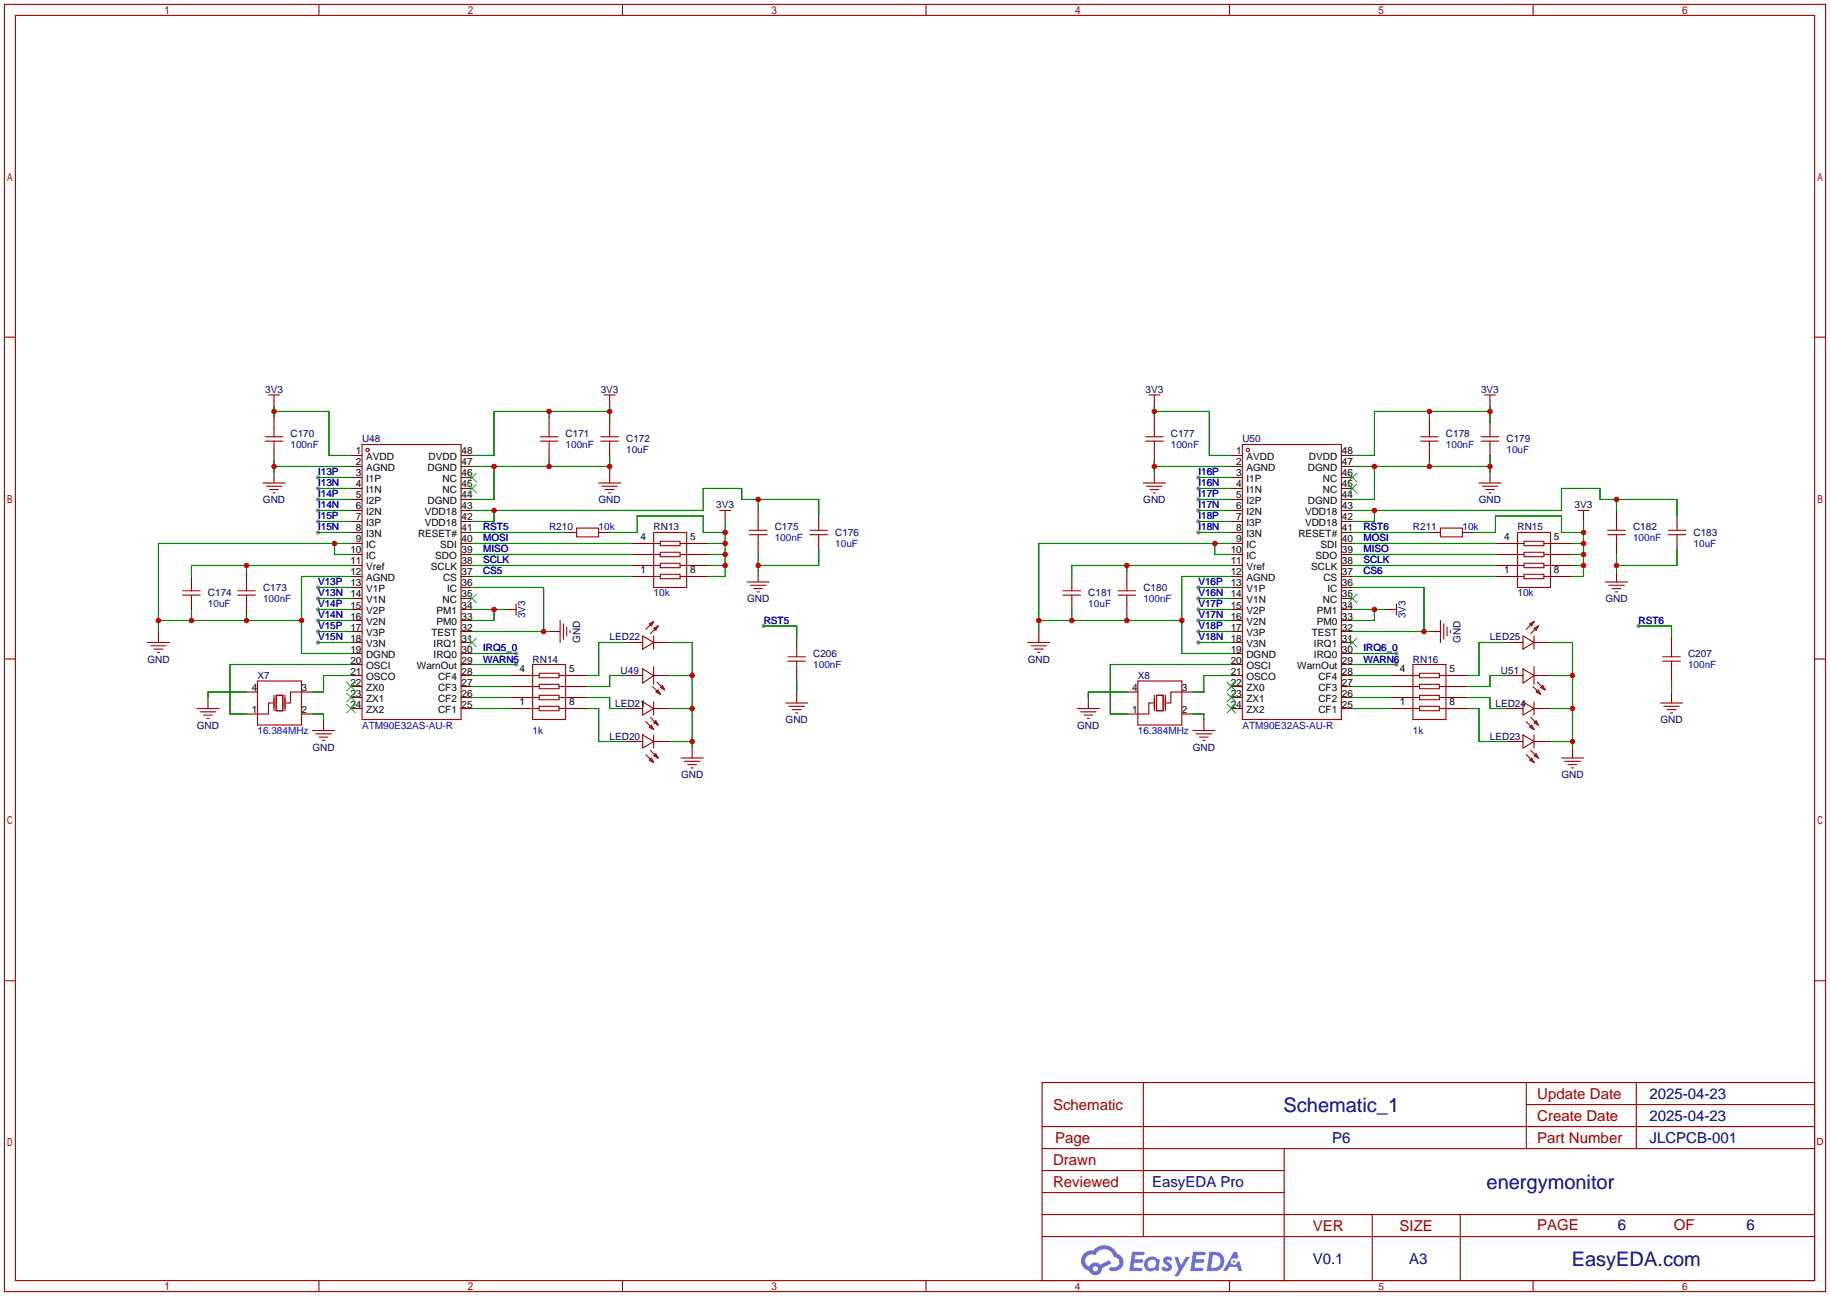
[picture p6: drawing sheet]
<svg xmlns="http://www.w3.org/2000/svg" width="422mm" height="299mm" viewBox="0 0 422 299" stroke-linecap="round" stroke-linejoin="round" font-family="sans-serif">
<g fill="#999">
<circle cx="73.4" cy="110.2" r=".51"/>
<circle cx="73.4" cy="112.8" r=".51"/>
<circle cx="73.4" cy="115.3" r=".51"/>
<circle cx="73.4" cy="117.9" r=".51"/>
<circle cx="73.4" cy="120.4" r=".51"/>
<circle cx="73.4" cy="122.9" r=".51"/>
<circle cx="73.4" cy="135.6" r=".51"/>
<circle cx="73.4" cy="138.2" r=".51"/>
<circle cx="73.4" cy="140.7" r=".51"/>
<circle cx="73.4" cy="143.3" r=".51"/>
<circle cx="73.4" cy="145.8" r=".51"/>
<circle cx="73.4" cy="148.3" r=".51"/>
<circle cx="119.1" cy="153.4" r=".51"/>
<circle cx="119.1" cy="150.9" r=".51"/>
<circle cx="276.6" cy="110.2" r=".51"/>
<circle cx="276.6" cy="112.8" r=".51"/>
<circle cx="276.6" cy="115.3" r=".51"/>
<circle cx="276.6" cy="117.9" r=".51"/>
<circle cx="276.6" cy="120.4" r=".51"/>
<circle cx="276.6" cy="122.9" r=".51"/>
<circle cx="276.6" cy="135.6" r=".51"/>
<circle cx="276.6" cy="138.2" r=".51"/>
<circle cx="276.6" cy="140.7" r=".51"/>
<circle cx="276.6" cy="143.3" r=".51"/>
<circle cx="276.6" cy="145.8" r=".51"/>
<circle cx="276.6" cy="148.3" r=".51"/>
<circle cx="322.3" cy="153.4" r=".51"/>
<circle cx="322.3" cy="150.9" r=".51"/>
<circle cx="176.3" cy="144.5" r=".51"/>
<circle cx="378.2" cy="144.5" r=".51"/>
</g>
<g fill="none" stroke="#a10000" stroke-width=".25">
<path d="M1 1h420.4v297.2h-420.4zM3.6 3.6h415.2v292.1h-415.2zM73.6 1v2.6M143.7 1v2.6M213.7 1v2.6M283.8 1v2.6M353.9 1v2.6M1 77.9h2.6M418.8 77.9h2.6M1 152.1h2.6M418.8 152.1h2.6M1 226.4h2.6"/>
<path d="M418.8 226.4h2.6M240.5 249.9h178.3v45.8h-178.3zM263.9 249.9v35.6M352.3 249.9v15.3M352.3 255h66.5M377.7 249.9v15.3M240.5 270.3h55.9M240.5 265.2h178.3M240.5 275.3h55.9M240.5 260.1h178.3M296.4 265.2v30.5M73.6 295.7v2.5"/>
<path d="M143.7 295.7v2.5M213.7 295.7v2.5M240.5 285.5h178.3M240.5 280.4h178.3M283.8 295.7v2.5M316.7 280.4v15.3M337.1 280.4v15.3M353.9 295.7v2.5"/>
</g>
<g fill="#5487ff">
<path d="M268.8 290.3a1.3 1.3 0 0 1 1.8 .3l-.4 .6a.54 .54 0 0 0-.9-.2l.1 .2a1.28 1.28 0 0 1 .8 2 1.53 1.53 0 0 1-2.2-.3l.6-.6 .7 .5a.31 .31 0 0 0 .4-.3 .31 .31 0 0 0-.3-.3 1.12 1.12 0 0 1-.6-1.9z"/>
<path d="M271.1 290.2h.8l.7 1.9 1.1-1.9h1l-2.8 4.5h-.8l.9-1.7z"/>
<path d="M261.3 289h2.2a.46 .46 0 0 1 .6 .1 .46 .46 0 0 1 .1 .5l-.4 .2h-1.7l-.2 .9h1.7a.4 .4 0 0 1 .3 .4 .4 .4 0 0 1-.4 .4h-1.7l-.2 1.2h1.4a.46 .46 0 0 1 .5 .1 .46 .46 0 0 1 .1 .5l-.3 .2h-2.7z"/>
<path d="M275.4 289h2.2a.47 .47 0 0 1 .6 .1 .47 .47 0 0 1 .1 .5l-.4 .2h-1.7l-.2 .9h1.7a.4 .4 0 0 1 .3 .4 .4 .4 0 0 1-.4 .4h-1.7l-.2 1.2h1.4a.46 .46 0 0 1 .5 .1 .46 .46 0 0 1 .1 .5l-.3 .2h-2.6z"/>
<path d="M284.8 289h.7l.4 1.3-.7 .4a.75 .75 0 0 0-1.1 .3 .75 .75 0 0 0 .5 1 .75 .75 0 0 0 .9-.6l.6-.3 .6 2.4h-.9l-.2-1h-1.9l-.5 1h-.9z"/>
<path d="M279.2 289l-.7 4.5h1.5a2.27 2.27 0 0 0 2.6-2.3 2.27 2.27 0 0 0-2.7-2.2zM280 289.8a1.5 1.5 0 0 1 1.7 1.5 1.5 1.5 0 0 1-1.9 1.4h-.3z"/>
<path d="M264.6 290.6a1.6 1.6 0 0 0-.3 2.3 1.6 1.6 0 0 0 2.3 .2l.8 .4 .3-2.5-.2-.3h-.4a1.58 1.58 0 0 0-2.5-.1zM265.2 291.1a.99 .99 0 0 1 1.6 .6 .99 .99 0 0 1-1.3 1.1 .98 .98 0 0 1-.3-1.7z"/>
<path d="M250.2 289.4a2.37 2.37 0 0 0 1.2 4 1.54 1.54 0 0 0 1.7 1 1.54 1.54 0 0 0 1.3-1.6l2.1-1.1-.4-.8-2.1 1.1a1.57 1.57 0 0 0-2.6 .4 1.5 1.5 0 0 1-.7-2.1 1.5 1.5 0 0 1 2.1-.5 2.23 2.23 0 0 1 2.3-1.4 2.23 2.23 0 0 1 2 1.8 1.16 1.16 0 0 1 1.3 1.1 1.16 1.16 0 0 1-1.1 1.3h-.7a.47 .47 0 0 0-.6 .3 .47 .47 0 0 0 .4 .6 2.14 2.14 0 0 0 2.8-1.4 2.14 2.14 0 0 0-1.4-2.7 3.2 3.2 0 0 0-5.4-.7l-1.2 .1zM252.3 292.9a.58 .58 0 0 1 1.1 0 .58 .58 0 0 1-1.1 0z"/>
<circle cx="284.8" cy="291.3" r=".28"/>
</g>
<g fill="none" stroke="#870000" stroke-width=".25">
<path d="M63.2 92.5v1.2M63.2 96.3v2.5M126.7 96.3v2.5M140.7 92.5v1.2M140.7 97.5v2.6M266.4 92.5v1.2M266.4 96.3v2.5M329.9 96.3v2.5M343.9 92.5v1.2M343.9 97.5v2.6M63.2 103.9v2.5M63.2 109v2.5"/>
<path d="M81 105.2h2.6M81 107.7h2.6M81 110.2h2.6M81 112.8h2.6M81 115.3h2.6M81 117.9h2.6M106.4 105.2h2.6M106.4 107.7h2.6M106.4 110.2h2.6M106.4 112.8h2.6M106.4 115.3h2.6M106.4 117.9h2.6"/>
<path d="M126.7 103.9v2.5M140.7 102.6v2.6M140.7 109v2.5M167.4 119.1v1.3M175 117.9v2.5M189 119.1v2.6M266.4 103.9v2.5M266.4 109v2.5M284.2 105.2h2.6M284.2 107.7h2.6M284.2 110.2h2.6M284.2 112.8h2.6"/>
<path d="M284.2 115.3h2.6M284.2 117.9h2.6M309.6 105.2h2.6M309.6 107.7h2.6M309.6 110.2h2.6M309.6 112.8h2.6M309.6 115.3h2.6M309.6 117.9h2.6M329.9 103.9v2.5M343.9 102.6v2.6M343.9 109v2.5M365.5 119.1v1.3"/>
<path d="M373.1 117.9v2.5M387.1 119.1v2.6M44.2 133.1v2.5M44.2 138.2v2.5M56.9 131.8v2.6M56.9 139.4v2.6M81 133.1h2.6M81 130.6h2.6M81 128h2.6M81 125.5h2.6M81 120.4h2.6M81 122.9h2.6"/>
<path d="M81 135.6h2.6M81 138.2h2.6M106.4 133.1h2.6M106.4 130.6h2.6M106.4 128h2.6M106.4 125.5h2.6M106.4 120.4h2.6M106.4 122.9h2.6M106.4 135.6h2.6M106.4 138.2h2.6M130.6 122.9h2.5M138.2 122.9h2.5"/>
<path d="M145.8 133.1h5.1M145.8 130.6h5.1M145.8 128h5.1M145.8 125.5h5.1M158.5 133.1h5.1M158.5 130.6h5.1M158.5 128h5.1M158.5 125.5h5.1M175 125.5v2.5M175 131.8v2.6M189 124.2v2.5M247.4 133.1v2.5"/>
<path d="M247.4 138.2v2.5M260.1 131.8v2.6M260.1 139.4v2.6M284.2 133.1h2.6M284.2 130.6h2.6M284.2 128h2.6M284.2 125.5h2.6M284.2 120.4h2.6M284.2 122.9h2.6M284.2 135.6h2.6M284.2 138.2h2.6M309.6 133.1h2.6"/>
<path d="M309.6 130.6h2.6M309.6 128h2.6M309.6 125.5h2.6M309.6 120.4h2.6M309.6 122.9h2.6M309.6 135.6h2.6M309.6 138.2h2.6M329.9 122.9h2.6M337.6 122.9h2.5M345.2 133.1h5.1M345.2 130.6h5.1M345.2 128h5.1"/>
<path d="M345.2 125.5h5.1M357.9 133.1h5.1M357.9 130.6h5.1M357.9 128h5.1M357.9 125.5h5.1M373.1 125.5v2.5M373.1 131.8v2.6M387.1 124.2v2.5M36.6 145.8v2.5M56.9 159.8h2.5M69.6 159.8h2.5M81 140.7h2.6"/>
<path d="M81 143.3h2.6M81 145.8h2.6M81 148.3h2.6M81 150.9h2.6M81 153.4h2.6M81 156h2.6M81 158.5h2.6M106.4 140.7h2.6M106.4 143.3h2.6M106.4 145.8h2.6M106.4 148.3h2.6M106.4 150.9h2.6"/>
<path d="M106.4 153.4h2.6M106.4 156h2.6M106.4 158.5h2.6M116.6 140.7h1.3M117.9 156h5M117.9 158.5h5M126.7 145.8h2.6M130.6 156h5M130.6 158.5h5M144.5 148.3h3.8M144.5 156h3.8M150.9 148.3h3.8"/>
<path d="M150.9 156h3.8M183.9 147.1v2.5M183.9 154.7v2.5M183.9 159.8v2.5M239.8 145.8v2.5M260.1 159.8h2.5M272.8 159.8h2.5M284.2 140.7h2.6M284.2 143.3h2.6M284.2 145.8h2.6M284.2 148.3h2.6M284.2 150.9h2.6"/>
<path d="M284.2 153.4h2.6M284.2 156h2.6M284.2 158.5h2.6M309.6 140.7h2.6M309.6 143.3h2.6M309.6 145.8h2.6M309.6 148.3h2.6M309.6 150.9h2.6M309.6 153.4h2.6M309.6 156h2.6M309.6 158.5h2.6M319.8 140.7h1.3"/>
<path d="M321.1 156h5M321.1 158.5h5M329.9 145.8h2.6M333.8 156h5M333.8 158.5h5M347.7 148.3h3.8M347.7 156h3.8M354.1 148.3h3.8M354.1 156h3.8M385.8 147.1v2.5M385.8 154.7v2.5M385.8 159.8v2.5"/>
<path d="M48 161v2.6M56.9 164.8h2.5M69.6 164.8h2.5M74.7 166.1v2.6M81 161h2.6M81 163.6h2.6M106.4 161h2.6M106.4 163.6h2.6M117.9 161h5M117.9 163.6h5M130.6 161h5M130.6 163.6h5"/>
<path d="M144.5 163.6h3.8M144.5 171.2h3.8M150.9 163.6h3.8M150.9 171.2h3.8M159.8 172.5v2.5M251.2 161v2.6M260.1 164.8h2.5M272.8 164.8h2.5M277.9 166.1v2.6M284.2 161h2.6M284.2 163.6h2.6M309.6 161h2.6"/>
<path d="M309.6 163.6h2.6M321.1 161h5M321.1 163.6h5M333.8 161h5M333.8 163.6h5M347.7 163.6h3.8M347.7 171.2h3.8M354.1 163.6h3.8M354.1 171.2h3.8M363 172.5v2.5"/>
</g>
<g fill="none" stroke="#a10000" stroke-width=".25">
<path d="M62 91.2h2.5M63.2 91.2v1.3M63.2 98.8v2M126.7 98.8v2M139.4 91.2h2.6M140.7 91.2v1.3M265.2 91.2h2.5M266.4 91.2v1.3M266.4 98.8v2M329.9 98.8v2M342.6 91.2h2.6M343.9 91.2v1.3"/>
<path d="M60.7 111.5h5.1M61.2 101.9h4.1M61.2 100.8h4.1M61.5 112.3h3.5M62.2 113h2.1M63 113.8h.5M63.2 101.9v2M83.6 102.6h22.8v63.5h-22.8zM124.7 101.9h4.1M124.7 100.8h4.1M126.7 101.9v2M138.2 111.5h5.1"/>
<path d="M138.7 101.9h4M138.7 100.8h4M138.9 112.3h3.6M139.7 113h2M140.5 113.8h.5M140.7 100.1v.7M140.7 101.9v.7M166.1 117.9h2.6M167.4 117.9v1.2M263.9 111.5h5.1M264.4 101.9h4.1M264.4 100.8h4.1"/>
<path d="M264.7 112.3h3.5M265.4 113h2.1M266.2 113.8h.5M266.4 101.9v2M286.8 102.6h22.8v63.5h-22.8zM327.9 101.9h4.1M327.9 100.8h4.1M329.9 101.9v2M341.4 111.5h5.1M341.9 101.9h4M341.9 100.8h4M342.1 112.3h3.6"/>
<path d="M342.9 113h2M343.7 113.8h.5M343.9 100.1v.7M343.9 101.9v.7M364.2 117.9h2.6M365.5 117.9v1.2M42.2 137.4h4M42.2 136.4h4M44.2 135.6v.8M44.2 137.4v.8M54.9 137.4h4M54.9 136.4h4"/>
<path d="M56.9 134.4v2M56.9 137.4v2M119.1 139.4v2.6M133.1 121.9h5.1v2.1h-5.1zM150.9 125.5h1.5M150.9 122.9h7.6v12.7h-7.6zM150.9 133.1h1.5M150.9 128h1.5M150.9 130.6h1.5M152.4 132.6h4.6v1h-4.6zM152.4 130h4.6v1.1h-4.6zM152.4 127.5h4.6v1h-4.6z"/>
<path d="M152.4 125h4.6v1h-4.6zM157 125.5h1.5M157 133.1h1.5M157 128h1.5M157 130.6h1.5M172.5 134.4h5M173 123.4h4M173 122.4h4M173.2 135.1h3.6M174 135.9h2M174.8 136.7h.5M175 120.4v2"/>
<path d="M175 123.4v2.1M186.9 123.4h4.1M186.9 122.4h4.1M189 121.7v.7M189 123.4v.8M245.4 137.4h4M245.4 136.4h4M247.4 135.6v.8M247.4 137.4v.8M258.1 137.4h4M258.1 136.4h4M260.1 134.4v2"/>
<path d="M260.1 137.4v2M322.3 139.4v2.6M332.5 121.9h5.1v2.1h-5.1zM350.3 125.5h1.5M350.3 133.1h1.5M350.3 128h1.5M350.3 122.9h7.6v12.7h-7.6zM350.3 130.6h1.5M351.8 132.6h4.6v1h-4.6zM351.8 130h4.6v1.1h-4.6zM351.8 127.5h4.6v1h-4.6zM351.8 125h4.6v1h-4.6z"/>
<path d="M356.4 125.5h1.5M356.4 133.1h1.5M356.4 128h1.5M356.4 130.6h1.5M370.6 134.4h5.1M371.1 123.4h4.1M371.1 122.4h4.1M371.3 135.1h3.6M372.1 135.9h2M372.9 136.7h.5M373.1 120.4v2M373.1 123.4v2.1"/>
<path d="M385.1 123.4h4M385.1 122.4h4M387.1 121.7v.7M387.1 123.4v.8M34 148.3h5.1M34.8 149.1h3.6M35.6 149.9h2M36.3 150.6h.5M59.4 157.2h10.2v10.2h-10.2zM69.6 159.8h-2.5v2.5h-1.1M117.9 140.7h1.2M122.9 156h1.6"/>
<path d="M122.9 153.4h7.7v12.7h-7.7zM122.9 158.5h1.6M124.5 158h4.5v1h-4.5zM124.5 155.4h4.5v1.1h-4.5zM129 156h1.6M129 158.5h1.6M129.3 143.3v5M130 144v3.6M130.8 144.8v2M131.6 145.5v.5M148.3 154.4l2.6 1.6-2.6 1.7zM148.3 146.8l2.6 1.5-2.6 1.6z"/>
<path d="M149.9 144l1-.5-.5 1zM150.6 158.5l1.8 1.8M150.9 145l1-.5-.5 1zM150.9 146.8v3.1M150.9 153.9v4.1M150.9 143.5l-1.8 1.8M151.4 159.8l.5-.5 .5 1zM151.6 157.5l1.8 1.8M151.9 144.5l-1.8 1.8M152.9 158.2l.5 1.1-1-.6zM181.9 152.7h4M181.9 151.6h4"/>
<path d="M183.9 149.6v2M183.9 152.7v2M237.2 148.3h5.1M238 149.1h3.6M238.8 149.9h2M239.5 150.6h.5M262.6 157.2h10.2v10.2h-10.2zM272.8 159.8h-2.5v2.5h-1.1M321.1 140.7h1.2M326.1 156h1.6M326.1 158.5h1.6M326.1 153.4h7.7v12.7h-7.7z"/>
<path d="M327.7 158h4.5v1h-4.5zM327.7 155.4h4.5v1.1h-4.5zM332.2 156h1.6M332.2 158.5h1.6M332.5 143.3v5M333.2 144v3.6M334 144.8v2M334.8 145.5v.5M351.5 154.4l2.6 1.6-2.6 1.7zM351.5 146.8l2.6 1.5-2.6 1.6zM353.1 144l1-.5-.5 1zM353.8 158.5l1.8 1.8"/>
<path d="M354.1 145l1-.5-.5 1zM354.1 146.8v3.1M354.1 153.9v4.1M354.1 143.5l-1.8 1.8M354.6 159.8l.5-.5 .5 1zM354.8 157.5l1.8 1.8M355.1 144.5l-1.8 1.8M355.6 158.7l.5-.5 .5 1.1zM383.8 152.7h4.1M383.8 151.6h4.1M385.8 149.6v2M385.8 152.7v2"/>
<path d="M45.5 163.6h5M46.2 164.3h3.6M47 165.1h2M47.8 165.9h.5M63 162.3h-1v2.5h-2.6M63.2 160.5v3.6M63.8 160.5h1.5v3.6h-1.5zM65.8 160.5v3.6M72.1 168.7h5.1M72.9 169.4h3.6M73.7 170.2h2M74.4 170.9h.5"/>
<path d="M122.9 163.6h1.6M122.9 161h1.6M124.5 163.1h4.5v1h-4.5zM124.5 160.5h4.5v1h-4.5zM129 163.6h1.6M129 161h1.6M148.3 169.7l2.6 1.5-2.6 1.5zM148.3 162.1l2.6 1.5-2.6 1.5zM149.1 174.2l1.8 1.8M149.1 166.6l1.8 1.8M149.9 175.5l.5-.5 .5 1zM149.9 167.9l.5-.5 .5 1z"/>
<path d="M150.1 173.2l1.8 1.8M150.1 165.6l1.8 1.8M150.9 174.5l.5-.5 .5 1zM150.9 166.9l.5-.5 .5 1zM150.9 162.1v3M150.9 169.7v3M157.2 175h5.1M158 175.8h3.5M158.7 176.5h2.1M159.5 177.3h.5M181.4 162.3h5M182.1 163.1h3.6"/>
<path d="M182.9 163.8h2M183.6 164.6h.5M248.7 163.6h5M249.4 164.3h3.6M250.2 165.1h2M251 165.9h.5M266.2 162.3h-1v2.5h-2.6M266.4 160.5v3.6M267 160.5h1.5v3.6h-1.5zM269 160.5v3.6M275.3 168.7h5.1M276.1 169.4h3.6"/>
<path d="M276.9 170.2h2M277.6 170.9h.5M326.1 163.6h1.6M326.1 161h1.6M327.7 163.1h4.5v1h-4.5zM327.7 160.5h4.5v1h-4.5zM332.2 163.6h1.6M332.2 161h1.6M351.5 169.7l2.6 1.5-2.6 1.5zM351.5 162.1l2.6 1.5-2.6 1.5zM352.3 174.2l1.8 1.8M352.3 166.6l1.8 1.8"/>
<path d="M353.1 175.5l.5-.5 .5 1zM353.1 167.9l.5-.5 .5 1zM353.3 173.2l1.8 1.8M353.3 165.6l1.8 1.8M354.1 174.5l.5-.5 .5 1zM354.1 166.9l.5-.5 .5 1zM354.1 162.1v3M354.1 169.7v3M360.4 175h5.1M361.2 175.8h3.5M361.9 176.5h2.1M362.7 177.3h.5"/>
<path d="M383.3 162.3h5.1M384 163.1h3.6M384.8 163.8h2M385.6 164.6h.5"/>
<circle cx="84.8" cy="103.9" r=".38"/>
<circle cx="288" cy="103.9" r=".38"/>
</g>
<g fill="none" stroke="#008700" stroke-width=".25">
<path d="M63.2 93.7v2.6M63.2 95h12.7v10.2h5.1M126.7 95v1.3M140.7 95h-26.7v10.2h-5M140.7 93.7v3.8M266.4 95h12.7v10.2h5.1M266.4 93.7v2.6M329.9 95v1.3M343.9 95h-26.7v10.2h-5M343.9 93.7v3.8M63.2 106.4v2.6M63.2 107.7h17.8"/>
<path d="M73.4 115.3h7.6M73.4 110.2h7.6M73.4 112.8h7.6M73.4 117.9h7.6M109 107.7h31.7M109 117.9h53.3v-5.1h8.9v2.5h17.8v3.8M114 107.7v7.6h-5M114 117.9v2.5h-5M126.7 106.4v1.3M140.7 105.2v3.8M175 115.3v2.6M266.4 107.7h17.8"/>
<path d="M266.4 106.4v2.6M276.6 115.3h7.6M276.6 110.2h7.6M276.6 112.8h7.6M276.6 117.9h7.6M312.2 107.7h31.7M312.2 117.9h48.2v-5.1h8.9v2.5h17.8v3.8M317.2 107.7v7.6h-5M317.2 117.9v2.5h-5M329.9 106.4v1.3M343.9 105.2v3.8M373.1 115.3v2.6"/>
<path d="M56.9 130.6v1.2M73.4 120.4h7.6M73.4 122.9h7.6M73.4 135.6h7.6M73.4 138.2h7.6M77.2 125.5v2.5h3.8M81 125.5h-44.4v20.3M81 130.6h-36.8v2.5M81 133.1h-11.4v17.8h11.4M109 122.9h21.6M109 125.5h36.8M109 133.1h36.8"/>
<path d="M109 128h36.8M109 130.6h36.8M109 135.6h16.5v10.2M140.7 122.9h6.4v-3.8h15.2v3.8h5.1M163.6 125.5h3.8M163.6 128h3.8M163.6 130.6h3.8M167.4 120.4v12.7h-3.8M175 128v3.8M189 126.7v3.9h-14M260.1 130.6v1.2M276.6 120.4h7.6"/>
<path d="M276.6 122.9h7.6M276.6 135.6h7.6M276.6 138.2h7.6M280.4 125.5v2.5h3.8M284.2 125.5h-44.4v20.3M284.2 133.1h-11.4v17.8h11.4M284.2 130.6h-36.8v2.5M312.2 122.9h17.7M312.2 125.5h33M312.2 133.1h33M312.2 128h33M312.2 130.6h33"/>
<path d="M312.2 135.6h16.5v10.2M340.1 122.9h5.1v-3.8h15.2v3.8h5.1M363 125.5h2.5M363 128h2.5M363 130.6h2.5M365.5 120.4v12.7h-2.5M373.1 128v3.8M387.1 126.7v3.9h-14M36.6 143.3h33M44.2 140.7v2.6M56.9 142v1.3M56.9 159.8h-8.9v1.2"/>
<path d="M73.4 143.3h7.6M73.4 140.7h7.6M73.4 145.8h7.6M73.4 148.3h7.6M81 156h-6.3v3.8h-2.6M81 153.4h-27.9v11.4h3.8M109 150.9h10.1M109 140.7h7.6M109 145.8h17.7M109 156h8.9M109 153.4h10.1M109 158.5h8.9"/>
<path d="M114 140.7v2.6h-5M144.5 156h-3.8v2.5h-5.1M144.5 148.3h-6.3v7.7h-2.6M154.7 148.3h5.1v24.2M154.7 156h5.1M176.3 144.5h7.6v2.6M183.9 157.2v2.6M239.8 143.3h33M247.4 140.7v2.6M260.1 159.8h-8.9v1.2M260.1 142v1.3M276.6 143.3h7.6"/>
<path d="M276.6 140.7h7.6M276.6 145.8h7.6M276.6 148.3h7.6M284.2 156h-6.3v3.8h-2.6M284.2 153.4h-27.9v11.4h3.8M312.2 150.9h10.1M312.2 140.7h7.6M312.2 145.8h17.7M312.2 156h8.9M312.2 153.4h10.1M312.2 158.5h8.9M317.2 140.7v2.6h-5"/>
<path d="M347.7 148.3h-6.3v7.7h-2.6M347.7 156h-3.8v2.5h-5.1M357.9 148.3h5.1v24.2M357.9 156h5.1M378.2 144.5h7.6v2.6M385.8 157.2v2.6M72.1 164.8h2.6v1.3M109 161h8.9M109 163.6h8.9M135.6 161h5.1v2.6h3.8M135.6 163.6h2.6v7.6h6.3M154.7 163.6h5.1"/>
<path d="M154.7 171.2h5.1M275.3 164.8h2.6v1.3M312.2 161h8.9M312.2 163.6h8.9M338.8 161h5.1v2.6h3.8M338.8 163.6h2.6v7.6h6.3M357.9 163.6h5.1M357.9 171.2h5.1"/>
</g>
<g fill="none" stroke="#3c3" stroke-width=".25">
<path d="M107.9 109.2l2.1 2.1M107.9 111.8l2.1 2M110 109.2l-2.1 2.1M110 111.8l-2.1 2M311.1 109.2l2.1 2.1M311.1 111.8l2.1 2M313.2 109.2l-2.1 2.1M313.2 111.8l-2.1 2M107.9 137.2l2.1 2M110 137.2l-2.1 2M311.1 137.2l2.1 2M313.2 137.2l-2.1 2"/>
<path d="M80 157.5l2 2M82 157.5l-2 2M107.9 147.3l2.1 2.1M110 147.3l-2.1 2.1M283.2 157.5l2 2M285.2 157.5l-2 2M311.1 147.3l2.1 2.1M313.2 147.3l-2.1 2.1M80 162.6l2 2M80 160l2 2.1M82 162.6l-2 2M82 160l-2 2.1"/>
<path d="M283.2 162.6l2 2M283.2 160l2 2.1M285.2 162.6l-2 2M285.2 160l-2 2.1"/>
</g>
<g fill="#c00">
<circle cx="63.2" cy="95" r=".63"/>
<circle cx="63.2" cy="107.7" r=".63"/>
<circle cx="140.7" cy="95" r=".63"/>
<circle cx="126.7" cy="95" r=".63"/>
<circle cx="140.7" cy="107.7" r=".63"/>
<circle cx="126.7" cy="107.7" r=".63"/>
<circle cx="114" cy="107.7" r=".63"/>
<circle cx="77.2" cy="125.5" r=".63"/>
<circle cx="36.6" cy="143.3" r=".63"/>
<circle cx="44.2" cy="143.3" r=".63"/>
<circle cx="56.9" cy="143.3" r=".63"/>
<circle cx="69.6" cy="143.3" r=".63"/>
<circle cx="56.9" cy="130.6" r=".63"/>
<circle cx="159.8" cy="171.2" r=".63"/>
<circle cx="159.8" cy="163.6" r=".63"/>
<circle cx="159.8" cy="156" r=".63"/>
<circle cx="125.5" cy="145.8" r=".63"/>
<circle cx="114" cy="140.7" r=".63"/>
<circle cx="167.4" cy="125.5" r=".63"/>
<circle cx="167.4" cy="128" r=".63"/>
<circle cx="167.4" cy="130.6" r=".63"/>
<circle cx="167.4" cy="122.9" r=".63"/>
<circle cx="175" cy="115.3" r=".63"/>
<circle cx="114" cy="117.9" r=".63"/>
<circle cx="175" cy="130.6" r=".63"/>
<circle cx="266.4" cy="95" r=".63"/>
<circle cx="266.4" cy="107.7" r=".63"/>
<circle cx="343.9" cy="95" r=".63"/>
<circle cx="329.9" cy="95" r=".63"/>
<circle cx="329.9" cy="107.7" r=".63"/>
<circle cx="343.9" cy="107.7" r=".63"/>
<circle cx="317.2" cy="107.7" r=".63"/>
<circle cx="280.4" cy="125.5" r=".63"/>
<circle cx="239.8" cy="143.3" r=".63"/>
<circle cx="247.4" cy="143.3" r=".63"/>
<circle cx="260.1" cy="143.3" r=".63"/>
<circle cx="272.8" cy="143.3" r=".63"/>
<circle cx="260.1" cy="130.6" r=".63"/>
<circle cx="363" cy="171.2" r=".63"/>
<circle cx="363" cy="163.6" r=".63"/>
<circle cx="363" cy="156" r=".63"/>
<circle cx="328.7" cy="145.8" r=".63"/>
<circle cx="317.2" cy="140.7" r=".63"/>
<circle cx="365.5" cy="125.5" r=".63"/>
<circle cx="365.5" cy="128" r=".63"/>
<circle cx="365.5" cy="130.6" r=".63"/>
<circle cx="365.5" cy="122.9" r=".63"/>
<circle cx="373.1" cy="115.3" r=".63"/>
<circle cx="317.2" cy="117.9" r=".63"/>
<circle cx="373.1" cy="130.6" r=".63"/>
</g>
<g font-size="4.6" fill="#000080">
<text x="296.3" y="256.6">Schematic_1</text>
<text x="343.1" y="274.4">energymonitor</text>
<text x="362.8" y="292.2">EasyEDA.com</text>
</g>
<g font-size="3.5" fill="#a00000">
<text x="243.1" y="256.2">Schematic</text>
<text x="354.8" y="253.7">Update Date</text>
<text x="243.6" y="263.8">Page</text>
<text x="354.8" y="258.8">Create Date</text>
<text x="354.8" y="263.8">Part Number</text>
<text x="243.1" y="268.9">Drawn</text>
<text x="243.1" y="274">Reviewed</text>
<text x="303" y="284.2">VER</text>
<text x="323" y="284.2">SIZE</text>
<text x="354.8" y="283.9">PAGE</text>
<text x="386.3" y="283.9">OF</text>
</g>
<g font-size="3.5" fill="#000080">
<text x="380.7" y="253.7">2025-04-23</text>
<text x="307.5" y="263.8">P6</text>
<text x="380.7" y="263.8">JLCPCB-001</text>
<text x="380.7" y="258.8">2025-04-23</text>
<text x="265.9" y="274">EasyEDA Pro</text>
<text x="373.4" y="283.9">6</text>
<text x="403.2" y="283.9">6</text>
<text x="303" y="291.8">V0.1</text>
<text x="325.3" y="291.8">A3</text>
</g>
<g font-size="2.3" fill="#000080">
<text x="61.2" y="90.7">3V3</text>
<text x="138.7" y="90.7">3V3</text>
<text x="264.4" y="90.7">3V3</text>
<text x="341.9" y="90.7">3V3</text>
<text x="67.1" y="100.9">C170</text>
<text x="130.6" y="100.9">C171</text>
<text x="270.3" y="100.9">C177</text>
<text x="333.8" y="100.9">C178</text>
<text x="83.6" y="102.2">U48</text>
<text x="144.5" y="102.2">C172</text>
<text x="286.8" y="102.2">U50</text>
<text x="347.7" y="102.2">C179</text>
<text x="60.7" y="116.1">GND</text>
<text x="138.2" y="116.1">GND</text>
<text x="165.3" y="117.4">3V3</text>
<text x="263.9" y="116.1">GND</text>
<text x="341.4" y="116.1">GND</text>
<text x="363.5" y="117.4">3V3</text>
<text x="126.7" y="122.5">R210</text>
<text x="150.9" y="122.5">RN13</text>
<text x="178.8" y="122.5">C175</text>
<text x="192.8" y="123.7">C176</text>
<text x="326.1" y="122.5">R211</text>
<text x="350.3" y="122.5">RN15</text>
<text x="376.9" y="122.5">C182</text>
<text x="390.9" y="123.7">C183</text>
<text x="48" y="137.7">C174</text>
<text x="60.7" y="136.4">C173</text>
<text x="251.2" y="137.7">C181</text>
<text x="263.9" y="136.4">C180</text>
<text x="121.2" y="142.8" transform="rotate(-90 121.2 142.8)">3V3</text>
<text x="172.4" y="139">GND</text>
<text x="324.4" y="142.8" transform="rotate(-90 324.4 142.8)">3V3</text>
<text x="370.6" y="139">GND</text>
<text x="133.9" y="148.4" transform="rotate(-90 133.9 148.4)">GND</text>
<text x="140.7" y="147.9">LED22</text>
<text x="337.1" y="148.4" transform="rotate(-90 337.1 148.4)">GND</text>
<text x="343.9" y="147.9">LED25</text>
<text x="34" y="153">GND</text>
<text x="122.9" y="153">RN14</text>
<text x="143.3" y="155.5">U49</text>
<text x="187.7" y="151.7">C206</text>
<text x="237.2" y="153">GND</text>
<text x="326.1" y="153">RN16</text>
<text x="346.5" y="155.5">U51</text>
<text x="389.6" y="151.7">C207</text>
<text x="59.4" y="156.8">X7</text>
<text x="262.6" y="156.8">X8</text>
<text x="142" y="163.1">LED21</text>
<text x="181.3" y="166.9">GND</text>
<text x="345.2" y="163.1">LED24</text>
<text x="383.3" y="166.9">GND</text>
<text x="45.4" y="168.2">GND</text>
<text x="72.1" y="173.3">GND</text>
<text x="140.7" y="170.7">LED20</text>
<text x="248.6" y="168.2">GND</text>
<text x="275.3" y="173.3">GND</text>
<text x="343.9" y="170.7">LED23</text>
<text x="157.2" y="179.6">GND</text>
<text x="360.4" y="179.6">GND</text>
</g>
<g font-size="2.3" fill="#00f">
<text x="67.1" y="103.4">100nF</text>
<text x="130.6" y="103.4">100nF</text>
<text x="144.5" y="104.7">10uF</text>
<text x="270.3" y="103.4">100nF</text>
<text x="333.8" y="103.4">100nF</text>
<text x="347.7" y="104.7">10uF</text>
<text x="73.4" y="109.8">I13P</text>
<text x="73.4" y="112.3">I13N</text>
<text x="276.6" y="109.8">I16P</text>
<text x="276.6" y="112.3">I16N</text>
<text x="73.4" y="114.9">I14P</text>
<text x="73.4" y="117.4">I14N</text>
<text x="73.4" y="119.9">I15P</text>
<text x="276.6" y="114.9">I17P</text>
<text x="276.6" y="117.4">I17N</text>
<text x="276.6" y="119.9">I18P</text>
<text x="73.4" y="122.5">I15N</text>
<text x="111.5" y="125">MOSI</text>
<text x="111.5" y="122.5">RST5</text>
<text x="138.2" y="122.5">10k</text>
<text x="178.8" y="125">100nF</text>
<text x="276.6" y="122.5">I18N</text>
<text x="314.7" y="125">MOSI</text>
<text x="314.7" y="122.5">RST6</text>
<text x="337.6" y="122.5">10k</text>
<text x="376.9" y="125">100nF</text>
<text x="111.5" y="127.6">MISO</text>
<text x="111.5" y="130.1">SCLK</text>
<text x="192.8" y="126.3">10uF</text>
<text x="314.7" y="127.6">MISO</text>
<text x="314.7" y="130.1">SCLK</text>
<text x="390.9" y="126.3">10uF</text>
<text x="73.4" y="135.2">V13P</text>
<text x="73.4" y="137.7">V13N</text>
<text x="111.5" y="132.6">CS5</text>
<text x="150.9" y="137.7">10k</text>
<text x="276.6" y="135.2">V16P</text>
<text x="276.6" y="137.7">V16N</text>
<text x="314.7" y="132.6">CS6</text>
<text x="350.3" y="137.7">10k</text>
<text x="48" y="140.3">10uF</text>
<text x="60.7" y="139">100nF</text>
<text x="73.4" y="140.3">V14P</text>
<text x="73.4" y="142.8">V14N</text>
<text x="251.2" y="140.3">10uF</text>
<text x="263.9" y="139">100nF</text>
<text x="276.6" y="140.3">V17P</text>
<text x="276.6" y="142.8">V17N</text>
<text x="73.4" y="145.3">V15P</text>
<text x="73.4" y="147.9">V15N</text>
<text x="176.3" y="144.1">RST5</text>
<text x="276.6" y="145.3">V18P</text>
<text x="276.6" y="147.9">V18N</text>
<text x="378.2" y="144.1">RST6</text>
<text x="111.5" y="153">WARN5</text>
<text x="111.5" y="150.4">IRQ5_0</text>
<text x="187.7" y="154.2">100nF</text>
<text x="314.7" y="153">WARN6</text>
<text x="314.7" y="150.4">IRQ6_0</text>
<text x="389.6" y="154.2">100nF</text>
<text x="59.4" y="169.5">16.384MHz</text>
<text x="83.6" y="168.2">ATM90E32AS-AU-R</text>
<text x="122.9" y="169.5">1k</text>
<text x="262.6" y="169.5">16.384MHz</text>
<text x="286.8" y="168.2">ATM90E32AS-AU-R</text>
<text x="326.1" y="169.5">1k</text>
</g>
<g font-size="2.3">
<text x="82.2" y="107.5">2</text>
<text x="82.2" y="104.9">1</text>
<text x="84.5" y="106.2">AVDD</text>
<text x="98.9" y="106.2">DVDD</text>
<text x="106.6" y="104.9">48</text>
<text x="106.6" y="107.5">47</text>
<text x="285.4" y="107.5">2</text>
<text x="285.4" y="104.9">1</text>
<text x="287.7" y="106.2">AVDD</text>
<text x="302.1" y="106.2">DVDD</text>
<text x="309.8" y="104.9">48</text>
<text x="309.8" y="107.5">47</text>
<text x="82.2" y="112.5">4</text>
<text x="82.2" y="110">3</text>
<text x="84.5" y="113.8">I1N</text>
<text x="84.5" y="111.3">I1P</text>
<text x="84.5" y="108.7">AGND</text>
<text x="98.7" y="108.7">DGND</text>
<text x="102.2" y="111.3">NC</text>
<text x="102.2" y="113.8">NC</text>
<text x="106.6" y="110">46</text>
<text x="106.6" y="112.5">45</text>
<text x="285.4" y="112.5">4</text>
<text x="285.4" y="110">3</text>
<text x="287.7" y="113.8">I1N</text>
<text x="287.7" y="111.3">I1P</text>
<text x="287.7" y="108.7">AGND</text>
<text x="301.9" y="108.7">DGND</text>
<text x="305.4" y="111.3">NC</text>
<text x="305.4" y="113.8">NC</text>
<text x="309.8" y="110">46</text>
<text x="309.8" y="112.5">45</text>
<text x="82.2" y="117.6">6</text>
<text x="82.2" y="115.1">5</text>
<text x="84.5" y="118.9">I2N</text>
<text x="84.5" y="116.4">I2P</text>
<text x="98" y="118.9">VDD18</text>
<text x="98.7" y="116.4">DGND</text>
<text x="106.6" y="115.1">44</text>
<text x="106.6" y="117.6">43</text>
<text x="285.4" y="117.6">6</text>
<text x="285.4" y="115.1">5</text>
<text x="287.7" y="118.9">I2N</text>
<text x="287.7" y="116.4">I2P</text>
<text x="301.2" y="118.9">VDD18</text>
<text x="301.9" y="116.4">DGND</text>
<text x="309.8" y="115.1">44</text>
<text x="309.8" y="117.6">43</text>
<text x="82.2" y="125.2">9</text>
<text x="82.2" y="122.7">8</text>
<text x="82.2" y="120.2">7</text>
<text x="84.5" y="124">I3N</text>
<text x="84.5" y="121.4">I3P</text>
<text x="96.5" y="124">RESET#</text>
<text x="98" y="121.4">VDD18</text>
<text x="106.6" y="120.2">42</text>
<text x="106.6" y="122.7">41</text>
<text x="106.6" y="125.2">40</text>
<text x="147.8" y="124.8">4</text>
<text x="159.3" y="124.8">5</text>
<text x="285.4" y="125.2">9</text>
<text x="285.4" y="122.7">8</text>
<text x="285.4" y="120.2">7</text>
<text x="287.7" y="124">I3N</text>
<text x="287.7" y="121.4">I3P</text>
<text x="299.7" y="124">RESET#</text>
<text x="301.2" y="121.4">VDD18</text>
<text x="309.8" y="120.2">42</text>
<text x="309.8" y="122.7">41</text>
<text x="309.8" y="125.2">40</text>
<text x="347.2" y="124.8">4</text>
<text x="358.7" y="124.8">5</text>
<text x="80.9" y="130.3">11</text>
<text x="80.9" y="127.8">10</text>
<text x="84.5" y="131.6">Vref</text>
<text x="84.5" y="129.1">IC</text>
<text x="84.5" y="126.5">IC</text>
<text x="99.5" y="131.6">SCLK</text>
<text x="100.5" y="129.1">SDO</text>
<text x="101.6" y="126.5">SDI</text>
<text x="106.6" y="127.8">39</text>
<text x="106.6" y="130.3">38</text>
<text x="284.1" y="130.3">11</text>
<text x="284.1" y="127.8">10</text>
<text x="287.7" y="131.6">Vref</text>
<text x="287.7" y="129.1">IC</text>
<text x="287.7" y="126.5">IC</text>
<text x="302.7" y="131.6">SCLK</text>
<text x="303.7" y="129.1">SDO</text>
<text x="304.8" y="126.5">SDI</text>
<text x="309.8" y="127.8">39</text>
<text x="309.8" y="130.3">38</text>
<text x="80.9" y="137.9">14</text>
<text x="80.9" y="135.4">13</text>
<text x="80.9" y="132.9">12</text>
<text x="84.5" y="136.7">V1P</text>
<text x="84.5" y="134.1">AGND</text>
<text x="102.3" y="134.1">CS</text>
<text x="103.2" y="136.7">IC</text>
<text x="106.6" y="132.9">37</text>
<text x="106.6" y="135.4">36</text>
<text x="106.6" y="137.9">35</text>
<text x="147.8" y="132.4">1</text>
<text x="159.3" y="132.4">8</text>
<text x="284.1" y="137.9">14</text>
<text x="284.1" y="135.4">13</text>
<text x="284.1" y="132.9">12</text>
<text x="287.7" y="136.7">V1P</text>
<text x="287.7" y="134.1">AGND</text>
<text x="305.5" y="134.1">CS</text>
<text x="306.4" y="136.7">IC</text>
<text x="309.8" y="132.9">37</text>
<text x="309.8" y="135.4">36</text>
<text x="309.8" y="137.9">35</text>
<text x="347.2" y="132.4">1</text>
<text x="358.7" y="132.4">8</text>
<text x="80.9" y="143">16</text>
<text x="80.9" y="140.5">15</text>
<text x="84.5" y="141.8">V2P</text>
<text x="84.5" y="139.2">V1N</text>
<text x="100.7" y="141.8">PM1</text>
<text x="102.2" y="139.2">NC</text>
<text x="106.6" y="140.5">34</text>
<text x="106.6" y="143">33</text>
<text x="284.1" y="143">16</text>
<text x="284.1" y="140.5">15</text>
<text x="287.7" y="141.8">V2P</text>
<text x="287.7" y="139.2">V1N</text>
<text x="303.9" y="141.8">PM1</text>
<text x="305.4" y="139.2">NC</text>
<text x="309.8" y="140.5">34</text>
<text x="309.8" y="143">33</text>
<text x="80.9" y="148.1">18</text>
<text x="80.9" y="145.6">17</text>
<text x="84.5" y="149.4">V3N</text>
<text x="84.5" y="146.8">V3P</text>
<text x="84.5" y="144.3">V2N</text>
<text x="99.6" y="146.8">TEST</text>
<text x="100.1" y="149.4">IRQ1</text>
<text x="100.7" y="144.3">PM0</text>
<text x="106.6" y="145.6">32</text>
<text x="106.6" y="148.1">31</text>
<text x="284.1" y="148.1">18</text>
<text x="284.1" y="145.6">17</text>
<text x="287.7" y="149.4">V3N</text>
<text x="287.7" y="146.8">V3P</text>
<text x="287.7" y="144.3">V2N</text>
<text x="302.8" y="146.8">TEST</text>
<text x="303.3" y="149.4">IRQ1</text>
<text x="303.9" y="144.3">PM0</text>
<text x="309.8" y="145.6">32</text>
<text x="309.8" y="148.1">31</text>
<text x="80.9" y="155.7">21</text>
<text x="80.9" y="153.2">20</text>
<text x="80.9" y="150.6">19</text>
<text x="84.5" y="154.5">OSCI</text>
<text x="84.5" y="151.9">DGND</text>
<text x="96.2" y="154.5">WarnOut</text>
<text x="100.1" y="151.9">IRQ0</text>
<text x="106.6" y="150.6">30</text>
<text x="106.6" y="153.2">29</text>
<text x="106.6" y="155.7">28</text>
<text x="119.9" y="155.2">4</text>
<text x="131.3" y="155.2">5</text>
<text x="284.1" y="155.7">21</text>
<text x="284.1" y="153.2">20</text>
<text x="284.1" y="150.6">19</text>
<text x="287.7" y="154.5">OSCI</text>
<text x="287.7" y="151.9">DGND</text>
<text x="299.4" y="154.5">WarnOut</text>
<text x="303.3" y="151.9">IRQ0</text>
<text x="309.8" y="150.6">30</text>
<text x="309.8" y="153.2">29</text>
<text x="309.8" y="155.7">28</text>
<text x="323.1" y="155.2">4</text>
<text x="334.5" y="155.2">5</text>
<text x="58.2" y="159.5">4</text>
<text x="69.6" y="159.5">3</text>
<text x="80.9" y="160.8">23</text>
<text x="80.9" y="158.3">22</text>
<text x="84.5" y="159.5">ZX0</text>
<text x="84.5" y="157">OSCO</text>
<text x="101.1" y="157">CF4</text>
<text x="101.1" y="159.5">CF3</text>
<text x="106.6" y="158.3">27</text>
<text x="106.6" y="160.8">26</text>
<text x="261.4" y="159.5">4</text>
<text x="272.8" y="159.5">3</text>
<text x="284.1" y="160.8">23</text>
<text x="284.1" y="158.3">22</text>
<text x="287.7" y="159.5">ZX0</text>
<text x="287.7" y="157">OSCO</text>
<text x="304.3" y="157">CF4</text>
<text x="304.3" y="159.5">CF3</text>
<text x="309.8" y="158.3">27</text>
<text x="309.8" y="160.8">26</text>
<text x="58.2" y="164.6">1</text>
<text x="69.6" y="164.6">2</text>
<text x="80.9" y="163.3">24</text>
<text x="84.5" y="164.6">ZX2</text>
<text x="84.5" y="162.1">ZX1</text>
<text x="101.1" y="162.1">CF2</text>
<text x="101.1" y="164.6">CF1</text>
<text x="106.6" y="163.3">25</text>
<text x="119.9" y="162.9">1</text>
<text x="131.3" y="162.9">8</text>
<text x="261.4" y="164.6">1</text>
<text x="272.8" y="164.6">2</text>
<text x="284.1" y="163.3">24</text>
<text x="287.7" y="164.6">ZX2</text>
<text x="287.7" y="162.1">ZX1</text>
<text x="304.3" y="162.1">CF2</text>
<text x="304.3" y="164.6">CF1</text>
<text x="309.8" y="163.3">25</text>
<text x="323.1" y="162.9">1</text>
<text x="334.5" y="162.9">8</text>
</g>
<g font-size="2.3" fill="#a00000">
<text x="419.3" y="264.4">D</text>
<text x="248.1" y="297.7">4</text>
<text x="318.2" y="297.7">5</text>
<text x="388.3" y="297.7">6</text>
</g>
</svg>
